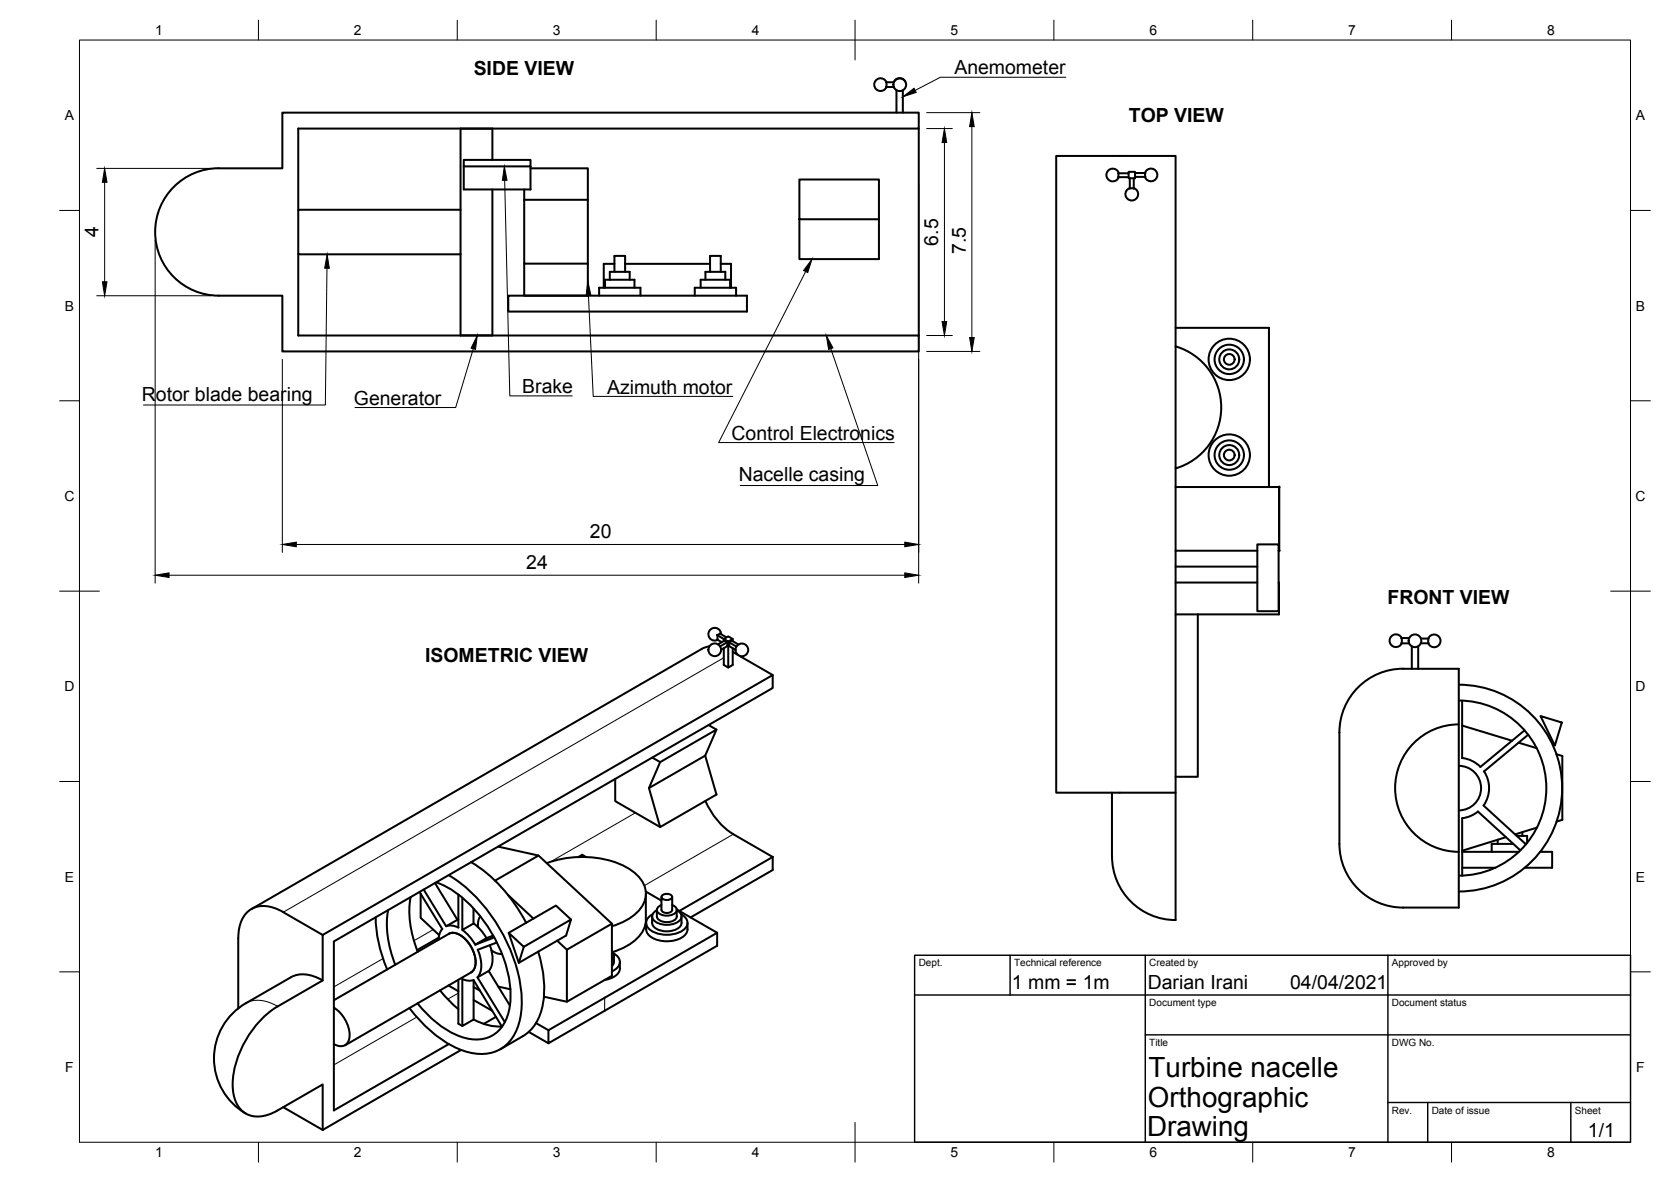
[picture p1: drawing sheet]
<svg xmlns="http://www.w3.org/2000/svg" width="420mm" height="297mm" viewBox="0 0 420 297" stroke-linecap="round" stroke-linejoin="round" font-family="sans-serif">
<!-- layer: Visible -->
<g fill="none" stroke="#000" stroke-width=".51">
<path d="M222.9 20.7a1.6 1.6 0 0 0-2.5-.7 1.6 1.6 0 0 0 0 2.5 1.6 1.6 0 0 0 2.5-.6M225.4 22.7v5.6M227 22.7v5.6M227.7 20.5a1.58 1.58 0 0 0-1.5-.8 1.58 1.58 0 0 0-1.5 1h-1.9v1.2l2 .1M231 32.3v52M75 52.7v-20.4h156v-4h-160v14h-16a16 16 0 0 0-16 16 16 16 0 0 0 16 16h16v14h160v-4h-156v-20.4M115.8 52.7h-40.8v11.2h40.8M116.6 40.2h16.8v1.6h-16.8zM116.6 41.8v5.8h16.8v-5.8M123.8 40.2v-7.9h-8v52h8v-36.7M131.8 47.6v2.6h16M131.8 50.2v16.1h16"/>
<path d="M133.4 42.3h14.4v32h-16v-8M201 45.1h20v10h-20zM201 55.1v10h20v-10M281.2 43.5h2.6M281.2 43.5l-.1 1h2.7M281.3 43.5a1.6 1.6 0 0 0-2.4-.8 1.6 1.6 0 0 0-.1 2.5 1.6 1.6 0 0 0 2.5-.7M283.8 43.2h1.6v1.6h-1.6zM284.1 44.8v2.6h1v-2.6M285.1 47.3a1.6 1.6 0 0 1 .8 2.4 1.6 1.6 0 0 1-2.6 0 1.6 1.6 0 0 1 .8-2.4M285.4 43.5h2.6M287.9 43.5a1.6 1.6 0 0 1 2.4-.8 1.6 1.6 0 0 1 0 2.6 1.6 1.6 0 0 1-2.4-.8M288 43.5v1h-2.6"/>
<path d="M127.8 74.3h60v4h-60zM150.6 74.3v-2h10.4v2M152.1 72.3v-2h7.4v2M153.3 70.3v-2h5v2M154.5 66.3h-2.7v6M154.5 68.3v-4h2.7v4M157.2 66.3h21.3M174.7 74.3v-2h10.4v2M176.2 72.3v-2h7.4v2M177.4 70.3v-2h5v2M178.5 68.3v-4h2.7v4M181.2 66.3h2.6v6"/>
<path d="M295.6 82.4h23.5v40M295.6 87a16 16 0 0 1 11.5 15.4 16 16 0 0 1-11.5 15.3M295.6 122.4h26v16h-.1M295.6 138.4h20.5M316.1 136.8h5.4v16.8h-5.4zM180.3 159.6v1.1M181.3 159.4a1.6 1.6 0 0 0-1.8-1.6 1.6 1.6 0 0 0-1.3 2.1 1.6 1.6 0 0 0 2.3 .9M295.6 146.4h20.5M295.6 142.4h20.5M301.2 154.4v40.8h-5.6M321.5 146.4l.1 8h-26M178.4 162.4l-2 .7-113.2 65.4"/>
<path d="M180.3 160.7l1.2 .7M180.5 161.9l1.7-.9 .7 .4-1.8 1M182 162.9v4.2l1.1 .7 1.1-.7v-4.2M182.7 160.2l-1.7-1-.7 .4 2.8 1.6M182.9 161.4v1l-1.6 .9M183.3 161.4l.7-.4 1.7 1M184.2 160.6l-1.1-.7-1.1 .7v.5M184.2 161.1v-.5l-1.1 .6v6.6M184.2 163.8l.2 .1M184.4 163.9l1.1 .6M185.2 162.5l-1.9-1.1v1l1.6 .9M186 164.9l8.3 4.7"/>
<path d="M352.4 160.3a1.6 1.6 0 0 0-2.4-.5 1.6 1.6 0 0 0 0 2.5 1.6 1.6 0 0 0 2.4-.6M352.8 168a16 16 0 0 0-16 16.1v28a16 16 0 0 0 16 16h14v-60h-14M354.3 160.3h-1.9l.1 .7-.1 .7h1.9M355 162.4v5.7M356.6 162.4v5.7M357.3 161.7h1.9M357.3 160.5h1.9v1.1M359.1 160.5a1.6 1.6 0 0 1 2.5-.7 1.6 1.6 0 0 1 0 2.5 1.6 1.6 0 0 1-2.5-.7M366.8 172.1a26 26 0 0 1 26 26 26 26 0 0 1-26 25.9M366.8 176.1a22 22 0 0 1 22 22 22 22 0 0 1-22 22M367.6 176.1v14.4M387.3 179.9l5.4 1.7-1.8 5.8z"/>
<path d="M154.7 195.8v5.5l11.3 6.5M164 190.4l2 1.1M166 191.5l14.1-8.1-2.8 6.5-14.1 8.1zM177.3 189.9l2.8 9.8-14.1 8.1-2.8-9.8M178.2 182.2l1.9 1.2M279.6 199.2v16M295.6 199.2h-30v-160h30v192M366.8 192.5a5.6 5.6 0 0 1 5.6 5.6 5.6 5.6 0 0 1-5.6 5.6M366.8 182a16 16 0 0 0-16 16.1 16 16 0 0 0 16 16M367.6 182.3l12.6 3.8M367.7 190.5l2.1 .6 1.3 .7 1.1 .9M381.8 186.6l4.6 1.4"/>
<path d="M383.3 183.5l-11.1 9.3M384.2 184.6l-11.1 9.2a7.6 7.6 0 0 1-.1 8.6M391.3 189.5l1.5 .5v16l-1.4 .5M112.8 219.9a41.1 41.1 0 0 1 18.1 28 18.9 18.9 0 0 1-2.1 12.9 9.6 9.6 0 0 1-10.9 3.7 28.6 28.6 0 0 1-15-11.2M118.5 216.7a38.4 38.4 0 0 1 13.8 15.2M125.2 212.8l10.2 2.2 18.5 17.1v13.1l-11.4 6.5v-13l11.4-6.6M135.4 215l-10.9 6.3M137.5 216.9a25.4 25.4 0 0 1 20.3 1.2 7.6 7.6 0 0 1 4.5 7.4 9.4 9.4 0 0 1-5.8 6.3l-2.6 1M145.4 215.4l1-.6 1 .6M177.4 201.3a18.5 18.5 0 0 0 7 8.3l9.9 5.8M194.3 215.4v3.2l-20.7 12M194.3 215.4l-23.5 13.5"/>
<path d="M279.6 215.2a16 16 0 0 0 16 16M367.7 214.1h14.2M367.7 218.1h8.3M373 202.4l10.7 9.8M376.6 211v1.1M378.7 210.4l-11 3.4M380.5 212.1h-5.4v2M381.4 210.1h2.6v1.7M382.3 213.7l-10.7-9.8-2.1 1.3-1.8 .4v14.5M382.8 209.1v1M383.6 212.1h.2M386.4 208l-5.4 1.7"/>
<path d="M387.3 214.1h3v4h-6.9M59.9 235.8v17.6M71.2 229.2l9.9 5.8M71.2 229.2a8.2 8.2 0 0 0-8-.8 7.8 7.8 0 0 0-3.3 7.4M94.5 230.5a34.6 34.6 0 0 0 2.8 13.1M97.6 228.7a25.4 25.4 0 0 0 1.8 13.7M103.2 225.5a25.4 25.4 0 0 0 1.8 13.7M105.5 224.2l5.7 9.2-.7 1.2-.2 1.5M105.8 224.6v6.1l4.6 4.3M106.5 223.5l5.7 9.3 2.8-1.7M109.4 221.9l5.6 9.2M109.7 221.7a29 29 0 0 1 14.7 14.2 28.4 28.4 0 0 1 3.7 17.7 8.4 8.4 0 0 1-9 7.6 20.6 20.6 0 0 1-12.9-7.6l-1.2-1.5"/>
<path d="M110.3 235.6l-5.4 3.2M112.2 232.8l1.4-.2 1.7 .5M115.3 224.8v8.3M115.3 231.1h-.3M116.2 233.7l1.6 1.3 1.7 2.4M116.2 225.6v8.1l2.9-1.6M119.1 228.3v3.8M119.1 232.1l1.5 1.3 1.7 2.4M120.8 230.3l-.5 1.2-.1 1.5M123.2 237.5a6.7 6.7 0 0 1-.3 6.5M123.6 238.8l1.3 .8 1.3 .1M124 235.1l-1.7 .7-2.8 1.6 4.7-1.8"/>
<path d="M124.9 236.9l-4.8 1.8a7.5 7.5 0 0 1 .3 6.4l-.3 .5M127.7 224.9l6.4 6M131.7 237.9l-1.2 4.1M135.3 239.2a24.4 24.4 0 0 1 .2 16.5 10 10 0 0 1-4 4.7M140.1 236.4l2.4 2.3M143.6 231.1l-3.8-3.5-11.9 6.8 2.6 7.6 11.8-6.9 1.3-4-11.9 6.8-3.8-3.5M153.9 239a1.4 1.4 0 0 1 0 2.2M154.3 239.6a2.24 2.24 0 0 1 1.6 2 2.24 2.24 0 0 1-1.5 2.2l-.5 .3M162.3 224l4 2.3M162.4 224.6v6.5M162.4 231.1a8 8 0 0 1-4.6 6.5l-3.7 1.6M162.5 231.9v1.7"/>
<path d="M162.5 233.5a3.5 3.5 0 0 0 3.4 2.9 6.9 6.9 0 0 0 6.6-1.8l.4-1.1M164 230.3v1.6M164 231.9a2.82 2.82 0 0 0 2.8 2.1 4.4 4.4 0 0 0 4.5-1.6l.1-.5M164.1 229.7a2.28 2.28 0 0 0-1.6 2.3 2.28 2.28 0 0 0 1.7 2.1 7.7 7.7 0 0 0 8-.7 2.17 2.17 0 0 0-1-3.7M165.2 228.7v1.6a2.21 2.21 0 0 0 2.5 1.4 2.21 2.21 0 0 0 2.5-1.4v-1.6M165.2 228.7a1.6 1.6 0 0 0-1.2 1.5 1.6 1.6 0 0 0 1 1.6 5.2 5.2 0 0 0 6.1-.7 1.59 1.59 0 0 0-.9-2.4M166.3 225.4v3.3a1.56 1.56 0 0 0 2.7 0v-3.3M166.3 227.4a1.2 1.2 0 0 0-1.1 1.2 1.2 1.2 0 0 0 1 1.2 3.4 3.4 0 0 0 3.9-.7 1.21 1.21 0 0 0-1.1-1.7M166.4 225.1a1.66 1.66 0 0 1 2.6 .3 1.55 1.55 0 0 1-2.7 0zM170.2 228.5l10.1 5.9M171.4 230.3v1.6M172.9 231.9v1.7"/>
<path d="M69.8 252.9l11.3-6.5v-11.4l113.2-65.4v3.3l-110.4 63.7v42.4l28.9-16.6M69.8 252.9a25 25 0 0 0-11.3 19.6 8.2 8.2 0 0 0 3.3 7.3 7.8 7.8 0 0 0 8-.8l11.3-6.5v11.5M81.1 246.4a8.2 8.2 0 0 0-8-.8l-11.3 6.5a16 16 0 0 0 0 27.7M84 253.2a8.4 8.4 0 0 1 3.8 7.8 2.31 2.31 0 0 1-1.5 1.9 2.31 2.31 0 0 1-2.3-.5M110.6 248.9l2.3 2.5 2.4 2.2M112.8 247.7l2.5 1.4M115.3 246.2v11.1M115.3 257.3l1 .5M118.4 244.4a3.4 3.4 0 0 0 1.1-3.8 7.6 7.6 0 0 0-5.5-6.2l-1.2 .3-28.9 16.7M118.4 244.4l-31.6 18.3M119.1 256.2l-2.9 1.6 .1-11.8 1.4 .5 1.4-.2 7.1 11.7M119.1 246.3v9.9"/>
<path d="M119.1 248l1.6 1M119.1 251.3l4.7 2.7M119.1 256.2a13.3 13.3 0 0 0 7.1 1.7M124.7 255.5l-3.1 1.8M125.3 247.9l3 .7M126.2 257.9v.1M128.2 252.7l-5.3-8.7-2.8 1.6 6.8 11.3M132.9 259.3l5 2.9M134.8 257.1l3.1 1.8M136.8 250.5l5.7 1.2M137.9 258.9l42.4-24.5v3.3l-42.4 24.5zM154.4 240.1l-.1 1.9-.4 .8"/>
<path d="M155.9 241.8v1.6M155.9 243.4a3.9 3.9 0 0 1-3.9 2.9M71.2 278.2l9.9 5.8M115.9 263.9l-34.8 20.1M131.5 260.4l-5.7 3.3"/>
<circle cx="226.2" cy="21.3" r="1.6"/>
<circle cx="309.1" cy="90.3" r="5.2"/>
<circle cx="309.1" cy="90.3" r="3.7"/>
<circle cx="309.1" cy="90.3" r="2.51"/>
<circle cx="309.1" cy="90.3" r="1.34"/>
<circle cx="309.1" cy="114.4" r="5.2"/>
<circle cx="309.1" cy="114.4" r="3.7"/>
<circle cx="309.1" cy="114.4" r="2.51"/>
<circle cx="309.1" cy="114.4" r="1.34"/>
<circle cx="179.7" cy="163.3" r="1.6"/>
<circle cx="186.5" cy="163.3" r="1.6"/>
<circle cx="355.8" cy="161" r="1.6"/>
</g>
<!-- layer: Visible Narrow -->
<path d="M182 165.3l-110.8 63.9M184.4 163.9l-.2 .1M159.8 204.3l-21.4 12.3M184.4 209.6l-22.4 13M108.9 233.6l-4.8 2.8M61.8 252.1a7.8 7.8 0 0 1 8 .8M96.3 240.9l-12.4 7.1M104.8 255.6l-20.9 12M115.3 249.6l-2.7 1.5M152 250.7v3.3" fill="none" stroke="#000" stroke-width=".25"/>
<!-- layer: Visible -->
<g fill="#000" stroke="#000" stroke-width=".25">
<circle cx="321.6" cy="122.4" r=".24"/>
<circle cx="321.6" cy="138.4" r=".24"/>
</g>
<!-- layer: Border -->
<g fill="none" stroke="#000" stroke-width=".25">
<path d="M20 10.1h390v276.9h-390zM65 5.1v5M115 5.1v5M165 5.1v5M215 5.1v10M265 5.1v5M315 5.1v5M365 5.1v5M15 52.9h5M410 52.9h5M15 100.7h5M410 100.7h5"/>
<path d="M15 148.6h10M405 148.6h10M15 196.4h5M410 196.4h5M15 244.2h5M410 244.2h5M65 287v5M115 287v5M165 287v5M215 282.1v9.9M265 287v5M315 287v5"/>
<path d="M365 287v5"/>
</g>
<!-- layer: TitleBlock -->
<path d="M230 240.1h180v46.9h-180zM230 250h180M254 240.1v9.9M288 240.1v46.9M349 240.1v46.9M288 260.1h122M349 277.1h61M359 277.1v9.9M395 277.1v9.9" fill="none" stroke="#000" stroke-width=".36"/>
<!-- layer: Annotations -->
<path d="M227 24.3l2.8-2.1 .6 1zM126.8 41.8l.7 3.5h-1.2zM82.3 63.9l.5 3.5h-1.2zM147.8 70.6l.7 3.5-1.1 .1zM204.2 65.1l-1.1 3.4-1-.5zM120 84.3l-.4 3.5-1.2-.3zM207.8 84.3l1.6 3.1-1.1 .4z" fill="#000" stroke="#000" stroke-width=".25"/>
<path d="M268 19.4h-31.5l-6.4 3.3M126.9 45.3l1.3 54.2h15.7M82.2 67.4l-.4 34.4h-45.7M148 74.1l1.2 25.5h35.1M202.6 68.2l-21.9 43h44.1M119 87.7l-4.4 14.7h-25.3M208.9 87.6l11.8 34.4h-34.6" fill="none" stroke="#000" stroke-width=".25"/>
<!-- layer: Dimensions -->
<g fill="none" stroke="#000" stroke-width=".25">
<path d="M233 28.3h13.4M233 32.3h6.5M237.5 35.8v45M244.4 31.8v53M24.3 42.3h28.7M26.3 45.8v25M231 46.3v100.2M24.3 74.3h28.7M39 60.3v86.2M71 90.3v48.5M233 88.3h13.4M233 84.3h6.5"/>
<path d="M74.5 136.8h153M42.5 144.6h185"/>
</g>
<path d="M237.5 32.3l.5 3.5h-1.1zM244.4 28.3l.6 3.5h-1.2zM26.3 42.3l.6 3.5h-1.2zM25.7 70.8h1.2l-.6 3.5zM236.9 80.8h1.1l-.5 3.5zM243.8 84.8h1.2l-.6 3.5zM71 136.8l3.5-.6v1.2zM227.5 136.2l3.5 .6-3.5 .6zM39 144.6l3.5-.6v1.1zM227.5 144l3.5 .6-3.5 .5z" fill="#000" stroke="#000" stroke-width=".25"/>
<g font-size="7">
<text x="288.8" y="270.6">Turbine nacelle</text>
<text x="288.6" y="278.1">Orthographic</text>
<text x="288.4" y="285.5">Drawing</text>
</g>
<g font-size="4.9">
<text x="119.1" y="19">SIDE VIEW</text>
<text x="240" y="18.7">Anemometer</text>
<text x="283.8" y="30.6">TOP VIEW</text>
<text x="24.8" y="59.6" transform="rotate(-90 24.8 59.6)">4</text>
<text x="235.9" y="61.7" transform="rotate(-90 235.9 61.7)">6.5</text>
<text x="242.8" y="63.8" transform="rotate(-90 242.8 63.8)">7.5</text>
<text x="35.7" y="100.7">Rotor blade bearing</text>
<text x="89" y="101.7">Generator</text>
<text x="131.3" y="98.8">Brake</text>
<text x="152.7" y="98.9">Azimuth motor</text>
<text x="184" y="110.5">Control Electronics</text>
<text x="185.7" y="121">Nacelle casing</text>
<text x="148.3" y="135.3">20</text>
<text x="132.3" y="143.1">24</text>
<text x="348.9" y="151.8">FRONT VIEW</text>
<text x="106.9" y="166.4">ISOMETRIC VIEW</text>
<text x="254.4" y="248.6">1 mm = 1m</text>
<text x="288.6" y="248.5">Darian Irani</text>
<text x="324.4" y="248.6">04/04/2021</text>
<text x="399.3" y="285.8">1/1</text>
</g>
<g font-size="3.5">
<text x="39" y="8.8">1</text>
<text x="89" y="8.8">2</text>
<text x="139" y="8.8">3</text>
<text x="189" y="8.8">4</text>
<text x="239" y="8.8">5</text>
<text x="289" y="8.8">6</text>
<text x="339" y="8.8">7</text>
<text x="389" y="8.8">8</text>
<text x="16.3" y="30.2">A</text>
<text x="411.3" y="30.2">A</text>
<text x="16.3" y="78">B</text>
<text x="411.3" y="78">B</text>
<text x="16.2" y="125.9">C</text>
<text x="411.2" y="125.9">C</text>
<text x="16.2" y="173.7">D</text>
<text x="411.2" y="173.7">D</text>
<text x="16.3" y="221.6">E</text>
<text x="411.3" y="221.6">E</text>
<text x="16.4" y="269.4">F</text>
<text x="411.4" y="269.4">F</text>
<text x="39" y="290.8">1</text>
<text x="89" y="290.8">2</text>
<text x="139" y="290.8">3</text>
<text x="189" y="290.8">4</text>
<text x="239" y="290.8">5</text>
<text x="289" y="290.8">6</text>
<text x="339" y="290.8">7</text>
<text x="389" y="290.8">8</text>
</g>
<g font-size="2.5">
<text x="231" y="242.9">Dept.</text>
<text x="255" y="242.9">Technical reference</text>
<text x="289" y="242.9">Created by</text>
<text x="350" y="242.9">Approved by</text>
<text x="289" y="252.8">Document type</text>
<text x="350" y="252.8">Document status</text>
<text x="289" y="262.9">Title</text>
<text x="350" y="262.9">DWG No.</text>
<text x="350" y="279.9">Rev.</text>
<text x="360" y="279.9">Date of issue</text>
<text x="396" y="279.9">Sheet</text>
</g>
</svg>
